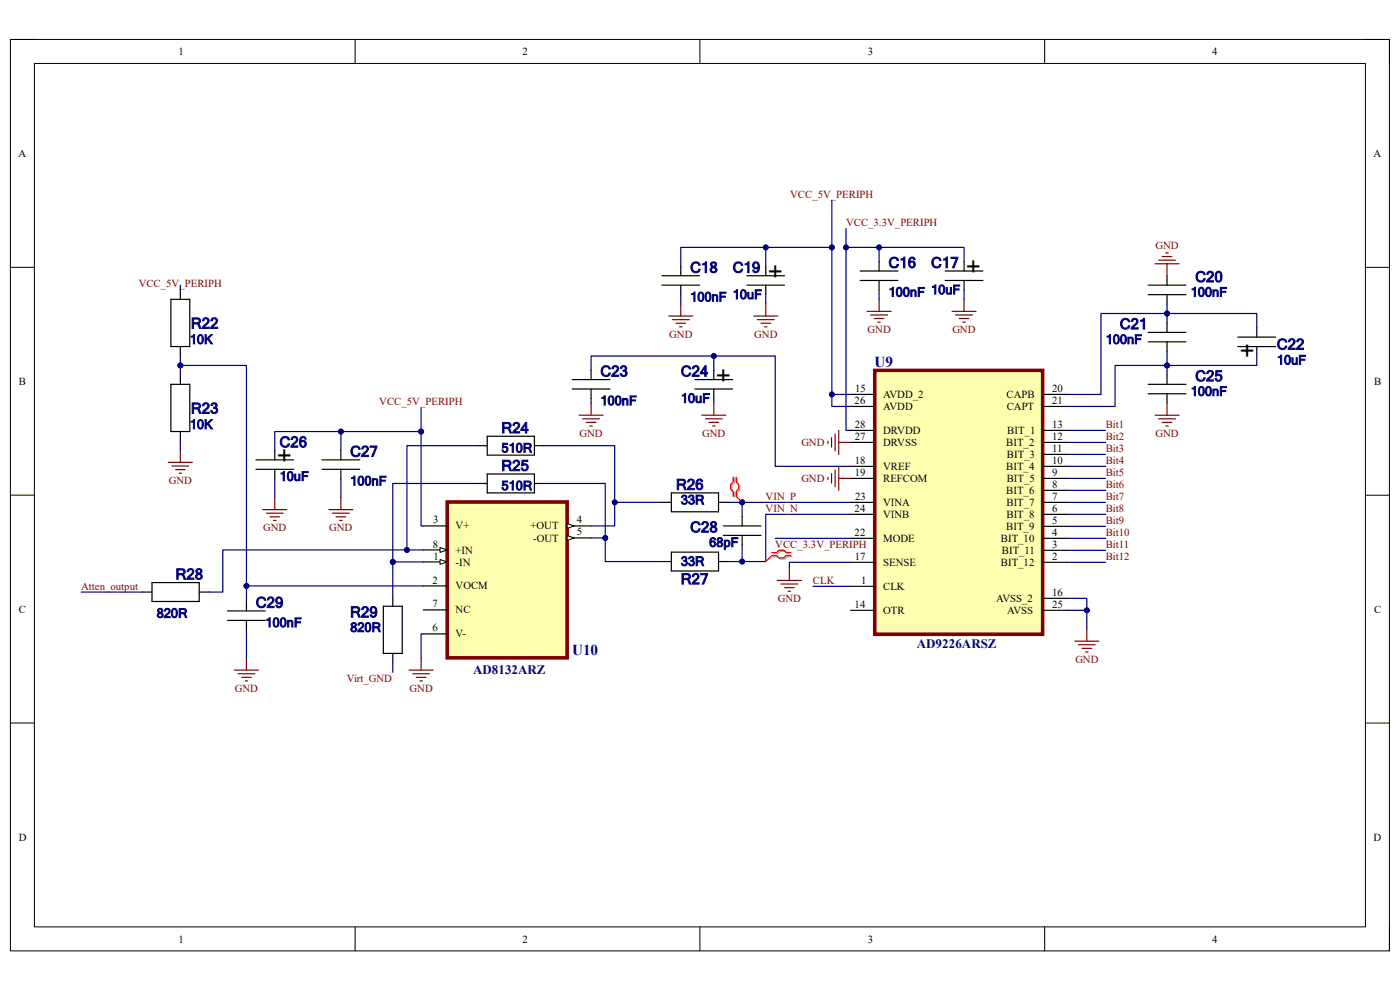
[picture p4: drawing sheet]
<svg xmlns="http://www.w3.org/2000/svg" width="297mm" height="210mm" viewBox="0 0 297 210" stroke-linecap="round" stroke-linejoin="round" font-family="sans-serif">
<path d="M2.2 8.4h292.6v193.3h-292.6z" fill="none" stroke="#000" stroke-width=".21"/>
<path d="M7.3 13.5h282.4v183.1h-282.4z" fill-rule="evenodd" fill="#fff"/>
<g fill="none" stroke="#000" stroke-width=".21">
<path d="M2.2 8.4h5.1M7.3 13.5h282.4v183.1h-282.4zM75.3 8.4v5.1M148.5 8.4v5.1M221.6 8.4v5.1M289.7 8.4h5.1v5.1M2.2 56.7h5.1M289.7 56.7h5.1M2.2 105h5.1M289.7 105.1h5.1M2.2 153.4h5.1M289.7 153.4h5.1"/>
<path d="M75.3 196.6v5.1M148.5 196.6v5.1M221.6 196.6v5.1M294.8 196.6v5.1"/>
</g>
<path d="M94.9 106.5h25.4v33.1h-25.4z" fill-rule="evenodd" fill="#ffffb0"/>
<path d="M94.9 106.5h25.4v33.1h-25.4z" fill="none" stroke="#800000" stroke-width=".76"/>
<path d="M89.8 111.6h5.1M89.8 116.7h5.1" fill="none" stroke="#000" stroke-width=".25"/>
<path d="M93.3 116.2l1.6 .5-1.6 .5z" fill="#f8fcff"/>
<path d="M93.3 116.2l1.6 .5-1.6 .5z" fill="none" stroke="#000" stroke-width=".21"/>
<path d="M89.8 119.2h5.1" fill="none" stroke="#000" stroke-width=".25"/>
<path d="M93.3 118.7l1.6 .5-1.6 .5z" fill="#f8fcff"/>
<path d="M93.3 118.7l1.6 .5-1.6 .5z" fill="none" stroke="#000" stroke-width=".21"/>
<path d="M120.3 111.6h5.1M89.8 124.3h5.1M89.8 129.4h5.1M89.8 134.5h5.1" fill="none" stroke="#000" stroke-width=".25"/>
<path d="M120.3 111.1l1.5 .5-1.5 .5z" fill="#f8fcff"/>
<path d="M120.3 111.1l1.5 .5-1.5 .5z" fill="none" stroke="#000" stroke-width=".21"/>
<path d="M120.3 114.1h5.1" fill="none" stroke="#000" stroke-width=".25"/>
<path d="M120.3 113.6l1.5 .5-1.5 .5z" fill="#f8fcff"/>
<path d="M120.3 113.6l1.5 .5-1.5 .5z" fill="none" stroke="#000" stroke-width=".21"/>
<g fill="none" stroke="#000" stroke-width=".25">
<path d="M36.3 63.5h4v10h-4zM38.3 61.5v2M38.3 73.5v2M38.3 79.5v2M36.3 81.5h4v10h-4zM38.3 91.5v2M140.4 106.6h2M142.4 104.6h10v4h-10zM152.4 106.6h2M153.4 113.6h8.1M153.4 111.6h8.1M157.4 109.6v2"/>
<path d="M157.4 113.6v2M30.2 125.6h2.1M32.3 123.6h10v4h-10zM42.3 125.6h2M81.3 128.6h4v10h-4zM83.3 126.6v2M83.3 138.6v2"/>
</g>
<path d="M185.6 78.6h35.6v56h-35.6z" fill-rule="evenodd" fill="#ffffb0"/>
<path d="M185.6 78.6h35.6v56h-35.6z" fill="none" stroke="#800000" stroke-width=".76"/>
<g fill="none" stroke="#000" stroke-width=".25">
<path d="M140.4 58.5h8M144.4 56.5v2M158.4 58.5h8.1M162.5 56.5v2M182.5 59.5h8M182.5 57.5h8M186.5 55.5v2M186.5 59.5v2M200.5 59.5h8M200.5 57.5h8M204.5 55.5v2M204.5 59.5v2"/>
<path d="M247.6 58.5v2M125.4 78.5v2M140.4 60.5h8M144.4 60.5v2M151.4 78.5v2M158.4 60.5h8.1M162.5 60.5v2M243.6 72.5h8M243.6 70.5h8M243.6 62.5h8M243.6 60.5h8M247.6 62.5v2"/>
<path d="M247.6 68.5v2M247.6 72.5v2M247.6 79.5v2M262.6 73.5h8M262.6 71.5h8M266.6 69.5v2M266.6 73.5v2M54.3 99.6h8M54.3 97.6h8M58.3 95.6v2M58.3 99.6v2M68.3 99.6h8"/>
<path d="M68.3 97.6h8M72.3 95.6v2M72.3 99.6v2M101.4 94.5h2M103.4 92.5h10v4.1h-10zM113.4 94.5h2M121.4 82.5h8M121.4 80.5h8M125.4 82.5v2M147.4 82.5h8M147.4 80.5h8M151.4 82.5v2"/>
<path d="M180.5 83.7h5.1M180.5 86.2h5.1M180.5 91.3h5.1M180.5 93.9h5.1M180.5 98.9h5.1M221.2 83.7h5.1M221.2 86.2h5.1M221.2 91.3h5.1M221.2 93.9h5.1M221.2 98.9h5.1M221.2 96.4h5.1M243.6 83.5h8"/>
<path d="M243.6 81.5h8M247.6 83.5v2M101.4 102.6h2M103.4 100.6h10v4h-10zM113.4 102.6h2M140.4 119.1h2M142.4 117.1h10v4h-10zM152.4 119.1h2M180.5 101.5h5.1M180.5 106.6h5.1M180.5 109.1h5.1M180.5 114.2h5.1"/>
<path d="M180.5 119.3h5.1M221.2 101.5h5.1M221.2 106.6h5.1M221.2 109.1h5.1M221.2 114.2h5.1M221.2 119.3h5.1M221.2 104h5.1M221.2 111.7h5.1M221.2 116.7h5.1M48.3 131.6h8M48.3 129.6h8M52.3 127.6v2"/>
<path d="M52.3 131.6v2M180.5 124.4h5.1M180.5 129.5h5.1M221.2 129.5h5.1M221.2 126.9h5.1"/>
</g>
<g fill="none" stroke="#800000" stroke-width=".25">
<path d="M245 56h5.1M245.8 55.2h3.6M246.6 54.4h2M247.3 53.7h.5M247.6 56v2.5M141.9 67h5.1M142.6 67.8h3.6M143.4 68.6h2M144.2 69.3h.5M144.4 64.5v2.5M159.9 67h5.1M160.7 67.8h3.5"/>
<path d="M161.4 68.6h2.1M162.2 69.3h.5M162.5 64.5v2.5M183.9 66.1h5.1M184.7 66.8h3.6M185.5 67.6h2M186.2 68.3h.6M186.5 63.5v2.6M202 66.1h5.1M202.7 66.8h3.6M203.5 67.6h2M204.3 68.3h.5"/>
<path d="M204.5 63.5v2.6M35.7 98.1h5.1M36.5 98.9h3.5M37.2 99.6h2.1M38.3 95.6v2.5M122.9 88.1h5M123.6 88.8h3.6M124.4 89.6h2M125.1 90.4h.6M125.4 85.5v2.6M148.9 88.1h5.1M149.7 88.8h3.5"/>
<path d="M150.4 89.6h2.1M151.2 90.4h.5M151.4 85.5v2.6M175.7 93.6v.5M176.4 92.8v2.1M177.2 92.1v3.5M177.2 99.7v3.6M177.9 91.3v5.1M177.9 98.9v5.1M177.9 93.9h2.6M245 88.1h5.1M245.8 88.8h3.6"/>
<path d="M246.6 89.6h2M247.3 90.4h.5M247.6 85.5v2.6M38 100.4h.5M55.7 108.1h5.1M56.5 108.9h3.6M57.3 109.6h2M58 110.4h.5M58.3 105.6v2.5M69.8 108.1h5.1M70.5 108.9h3.6M71.3 109.6h2"/>
<path d="M72.1 110.4h.5M72.3 105.6v2.5M175.7 101.2v.5M176.4 100.5v2M177.9 101.5h2.6M52.3 139.6v2.6M89.3 139.6v2.6M164.9 123.1h5.1M165.7 123.9h3.5M166.4 124.7h2.1M167.2 125.4h.5M167.5 120.6v2.5"/>
<path d="M228 136h5.1M228.8 136.8h3.5M229.5 137.5h2.1M230.3 138.3h.5M230.6 133.5v2.5M49.7 142.2h5.1M50.5 142.9h3.6M51.3 143.7h2M52 144.5h.5M86.8 142.2h5.1M87.6 142.9h3.5M88.3 143.7h2.1"/>
<path d="M89.1 144.5h.5"/>
</g>
<path d="M38.3 60.5v1M38.3 93.5v2.1M140.4 106.6h-10v5h-5M17.2 125.6h13M83.3 140.6v2" fill="none" stroke="#000080" stroke-width=".25"/>
<circle cx="130.4" cy="106.6" r=".51" fill="#000080"/>
<circle cx="130.4" cy="106.6" r=".51" fill="none" stroke="#000080" stroke-width=".21"/>
<path d="M125.4 78.5v-3h39.1v23.4h16M180.5 119.3h-13v1.3M89.8 134.5h-.5v5.1" fill="none" stroke="#000080" stroke-width=".25"/>
<circle cx="151.4" cy="75.5" r=".51" fill="#000080"/>
<circle cx="151.4" cy="75.5" r=".51" fill="none" stroke="#000080" stroke-width=".21"/>
<path d="M151.4 75.5v3" fill="none" stroke="#000080" stroke-width=".25"/>
<circle cx="151.4" cy="75.5" r=".51" fill="#000080"/>
<circle cx="151.4" cy="75.5" r=".51" fill="none" stroke="#000080" stroke-width=".21"/>
<g fill="none" stroke="#000080" stroke-width=".25">
<path d="M247.6 74.5v5M125.4 84.5v1M151.4 84.5v1M226.3 91.3h8.3M226.3 93.9h8.3M226.3 96.4h8.3M226.3 98.9h8.3M226.3 101.5h8.3M226.3 104h8.3M226.3 106.6h8.3M226.3 109.1h8.3M226.3 111.7h8.3"/>
<path d="M226.3 114.2h8.3M226.3 116.7h8.3M226.3 119.3h8.3"/>
</g>
<circle cx="247.6" cy="77.5" r=".51" fill="#000080"/>
<circle cx="247.6" cy="77.5" r=".51" fill="none" stroke="#000080" stroke-width=".21"/>
<path d="M247.6 64.5v4" fill="none" stroke="#000080" stroke-width=".25"/>
<circle cx="247.6" cy="66.5" r=".51" fill="#000080"/>
<circle cx="247.6" cy="66.5" r=".51" fill="none" stroke="#000080" stroke-width=".21"/>
<path d="M266.6 75.5v2h-19" fill="none" stroke="#000080" stroke-width=".25"/>
<circle cx="247.6" cy="77.5" r=".51" fill="#000080"/>
<circle cx="247.6" cy="77.5" r=".51" fill="none" stroke="#000080" stroke-width=".21"/>
<path d="M247.6 66.5h19v3" fill="none" stroke="#000080" stroke-width=".25"/>
<circle cx="247.6" cy="66.5" r=".51" fill="#000080"/>
<circle cx="247.6" cy="66.5" r=".51" fill="none" stroke="#000080" stroke-width=".21"/>
<path d="M247.6 66.5h-14v17.2h-7.3" fill="none" stroke="#000080" stroke-width=".25"/>
<circle cx="247.6" cy="66.5" r=".51" fill="#000080"/>
<circle cx="247.6" cy="66.5" r=".51" fill="none" stroke="#000080" stroke-width=".21"/>
<path d="M247.6 77.5h-11v8.7h-10.3" fill="none" stroke="#000080" stroke-width=".25"/>
<circle cx="247.6" cy="77.5" r=".51" fill="#000080"/>
<circle cx="247.6" cy="77.5" r=".51" fill="none" stroke="#000080" stroke-width=".21"/>
<path d="M226.3 126.9h4.3v2.6h-4.3" fill="none" stroke="#000080" stroke-width=".25"/>
<circle cx="230.6" cy="129.5" r=".51" fill="#000080"/>
<circle cx="230.6" cy="129.5" r=".51" fill="none" stroke="#000080" stroke-width=".21"/>
<path d="M230.6 129.5v4" fill="none" stroke="#000080" stroke-width=".25"/>
<circle cx="230.6" cy="129.5" r=".51" fill="#000080"/>
<circle cx="230.6" cy="129.5" r=".51" fill="none" stroke="#000080" stroke-width=".21"/>
<path d="M180.5 83.7h-4v2.5h4" fill="none" stroke="#000080" stroke-width=".25"/>
<circle cx="176.5" cy="83.7" r=".51" fill="#000080"/>
<circle cx="176.5" cy="83.7" r=".51" fill="none" stroke="#000080" stroke-width=".21"/>
<path d="M176.5 42.5v41.2" fill="none" stroke="#000080" stroke-width=".25"/>
<circle cx="176.5" cy="83.7" r=".51" fill="#000080"/>
<circle cx="176.5" cy="83.7" r=".51" fill="none" stroke="#000080" stroke-width=".21"/>
<circle cx="176.5" cy="52.5" r=".51" fill="#000080"/>
<circle cx="176.5" cy="52.5" r=".51" fill="none" stroke="#000080" stroke-width=".21"/>
<path d="M162.5 52.5v4M144.4 62.5v2M162.5 62.5v2M58.3 101.6v4M72.3 101.6v4M172.5 124.4h8" fill="none" stroke="#000080" stroke-width=".25"/>
<circle cx="162.5" cy="52.5" r=".51" fill="#000080"/>
<circle cx="162.5" cy="52.5" r=".51" fill="none" stroke="#000080" stroke-width=".21"/>
<path d="M176.5 52.5h-32.1v4" fill="none" stroke="#000080" stroke-width=".25"/>
<circle cx="176.5" cy="52.5" r=".51" fill="#000080"/>
<circle cx="176.5" cy="52.5" r=".51" fill="none" stroke="#000080" stroke-width=".21"/>
<circle cx="162.5" cy="52.5" r=".51" fill="#000080"/>
<circle cx="162.5" cy="52.5" r=".51" fill="none" stroke="#000080" stroke-width=".21"/>
<path d="M179.5 48.5v42.8h1" fill="none" stroke="#000080" stroke-width=".25"/>
<circle cx="179.5" cy="52.5" r=".51" fill="#000080"/>
<circle cx="179.5" cy="52.5" r=".51" fill="none" stroke="#000080" stroke-width=".21"/>
<path d="M179.5 52.5h7v3M186.5 61.5v2M204.5 61.5v2" fill="none" stroke="#000080" stroke-width=".25"/>
<circle cx="186.5" cy="52.5" r=".51" fill="#000080"/>
<circle cx="186.5" cy="52.5" r=".51" fill="none" stroke="#000080" stroke-width=".21"/>
<circle cx="179.5" cy="52.5" r=".51" fill="#000080"/>
<circle cx="179.5" cy="52.5" r=".51" fill="none" stroke="#000080" stroke-width=".21"/>
<path d="M186.5 52.5h18v3" fill="none" stroke="#000080" stroke-width=".25"/>
<circle cx="186.5" cy="52.5" r=".51" fill="#000080"/>
<circle cx="186.5" cy="52.5" r=".51" fill="none" stroke="#000080" stroke-width=".21"/>
<path d="M115.4 94.5h15v12.1" fill="none" stroke="#000080" stroke-width=".25"/>
<circle cx="130.4" cy="106.6" r=".51" fill="#000080"/>
<circle cx="130.4" cy="106.6" r=".51" fill="none" stroke="#000080" stroke-width=".21"/>
<path d="M115.4 102.6h13v11.5" fill="none" stroke="#000080" stroke-width=".25"/>
<circle cx="128.4" cy="114.1" r=".51" fill="#000080"/>
<circle cx="128.4" cy="114.1" r=".51" fill="none" stroke="#000080" stroke-width=".21"/>
<path d="M72.3 91.5v4.1" fill="none" stroke="#000080" stroke-width=".25"/>
<circle cx="72.3" cy="91.5" r=".51" fill="#000080"/>
<circle cx="72.3" cy="91.5" r=".51" fill="none" stroke="#000080" stroke-width=".21"/>
<path d="M38.3 77.5v2" fill="none" stroke="#000080" stroke-width=".25"/>
<circle cx="38.3" cy="77.5" r=".51" fill="#000080"/>
<circle cx="38.3" cy="77.5" r=".51" fill="none" stroke="#000080" stroke-width=".21"/>
<path d="M38.3 75.5v2h14v46.8h37.5" fill="none" stroke="#000080" stroke-width=".25"/>
<circle cx="38.3" cy="77.5" r=".51" fill="#000080"/>
<circle cx="38.3" cy="77.5" r=".51" fill="none" stroke="#000080" stroke-width=".21"/>
<circle cx="52.3" cy="124.3" r=".51" fill="#000080"/>
<circle cx="52.3" cy="124.3" r=".51" fill="none" stroke="#000080" stroke-width=".21"/>
<path d="M89.3 91.5v20.1h.5" fill="none" stroke="#000080" stroke-width=".25"/>
<circle cx="89.3" cy="91.5" r=".51" fill="#000080"/>
<circle cx="89.3" cy="91.5" r=".51" fill="none" stroke="#000080" stroke-width=".21"/>
<path d="M89.3 86.5v5h-31v4.1" fill="none" stroke="#000080" stroke-width=".25"/>
<circle cx="72.3" cy="91.5" r=".51" fill="#000080"/>
<circle cx="72.3" cy="91.5" r=".51" fill="none" stroke="#000080" stroke-width=".21"/>
<circle cx="89.3" cy="91.5" r=".51" fill="#000080"/>
<circle cx="89.3" cy="91.5" r=".51" fill="none" stroke="#000080" stroke-width=".21"/>
<path d="M157.4 106.6v3" fill="none" stroke="#000080" stroke-width=".25"/>
<circle cx="157.5" cy="106.6" r=".51" fill="#000080"/>
<circle cx="157.5" cy="106.6" r=".51" fill="none" stroke="#000080" stroke-width=".21"/>
<path d="M125.4 114.1h3v5h12" fill="none" stroke="#000080" stroke-width=".25"/>
<circle cx="128.4" cy="114.1" r=".51" fill="#000080"/>
<circle cx="128.4" cy="114.1" r=".51" fill="none" stroke="#000080" stroke-width=".21"/>
<path d="M52.3 124.3v3.3" fill="none" stroke="#000080" stroke-width=".25"/>
<circle cx="52.3" cy="124.3" r=".51" fill="#000080"/>
<circle cx="52.3" cy="124.3" r=".51" fill="none" stroke="#000080" stroke-width=".21"/>
<path d="M154.4 106.6h26.1M52.3 133.6v6" fill="none" stroke="#000080" stroke-width=".25"/>
<circle cx="157.5" cy="106.6" r=".51" fill="#000080"/>
<circle cx="157.5" cy="106.6" r=".51" fill="none" stroke="#000080" stroke-width=".21"/>
<path d="M89.8 116.7h-42.5v8.9h-3" fill="none" stroke="#000080" stroke-width=".25"/>
<circle cx="86.3" cy="116.7" r=".51" fill="#000080"/>
<circle cx="86.3" cy="116.7" r=".51" fill="none" stroke="#000080" stroke-width=".21"/>
<path d="M83.3 119.2v7.4" fill="none" stroke="#000080" stroke-width=".25"/>
<circle cx="83.3" cy="119.2" r=".51" fill="#000080"/>
<circle cx="83.3" cy="119.2" r=".51" fill="none" stroke="#000080" stroke-width=".21"/>
<path d="M101.4 94.5h-15.1v22.2" fill="none" stroke="#000080" stroke-width=".25"/>
<circle cx="86.3" cy="116.7" r=".51" fill="#000080"/>
<circle cx="86.3" cy="116.7" r=".51" fill="none" stroke="#000080" stroke-width=".21"/>
<path d="M83.3 119.2h6.5" fill="none" stroke="#000080" stroke-width=".25"/>
<circle cx="83.3" cy="119.2" r=".51" fill="#000080"/>
<circle cx="83.3" cy="119.2" r=".51" fill="none" stroke="#000080" stroke-width=".21"/>
<path d="M101.4 102.6h-18.1v16.6" fill="none" stroke="#000080" stroke-width=".25"/>
<circle cx="83.3" cy="119.2" r=".51" fill="#000080"/>
<circle cx="83.3" cy="119.2" r=".51" fill="none" stroke="#000080" stroke-width=".21"/>
<path d="M157.4 115.6v3.5h-3" fill="none" stroke="#000080" stroke-width=".25"/>
<circle cx="157.5" cy="119.1" r=".51" fill="#000080"/>
<circle cx="157.5" cy="119.1" r=".51" fill="none" stroke="#000080" stroke-width=".21"/>
<path d="M180.5 109.1h-18v10h-5.1" fill="none" stroke="#000080" stroke-width=".25"/>
<circle cx="157.5" cy="119.1" r=".51" fill="#000080"/>
<circle cx="157.5" cy="119.1" r=".51" fill="none" stroke="#000080" stroke-width=".21"/>
<path d="M155.8 101.5v1l-.5 .5v1l.5 .5v1M156.4 101.5v1l.5 .5v1l-.5 .5v1" fill="none" stroke="#d0a3a3" stroke-width=".25"/>
<path d="M156.4 105.5l1 1.1" fill="none" stroke="#d0a3a3" stroke-width=".21"/>
<path d="M155.5 101.2v1l-.5 .6v1l.5 .5v1M156.2 101.2v1l.5 .6v1l-.5 .5v1" fill="none" stroke="#f00" stroke-width=".25"/>
<path d="M156.2 105.3l1.2 1.3" fill="none" stroke="#f00" stroke-width=".21"/>
<circle cx="157.5" cy="106.6" r=".51" fill="#000080"/>
<circle cx="157.5" cy="106.6" r=".51" fill="none" stroke="#000080" stroke-width=".21"/>
<path d="M164 117.5h1l.5-.5h1l.5 .5h1.1M164 118.1h1l.5 .5h1l.5-.5h1.1" fill="none" stroke="#d0a3a3" stroke-width=".25"/>
<path d="M164 118.1l-1.5 1" fill="none" stroke="#d0a3a3" stroke-width=".21"/>
<path d="M163.7 117.2h1l.6-.5h1l.5 .5h1M163.7 117.9h1l.6 .5h1l.5-.5h1" fill="none" stroke="#f00" stroke-width=".25"/>
<path d="M163.7 117.9l-1.2 1.2" fill="none" stroke="#f00" stroke-width=".21"/>
<path d="M164.5 114.2h16" fill="none" stroke="#000080" stroke-width=".25"/>
<g font-size="5.4">
<text x="162.6" y="56" transform="rotate(90 162.6 56)">+</text>
<text x="204.6" y="55" transform="rotate(90 204.6 55)">+</text>
<text x="266.5" y="76" transform="rotate(-90 266.5 76)">+</text>
<text x="151.6" y="78" transform="rotate(90 151.6 78)">+</text>
<text x="58.4" y="95" transform="rotate(90 58.4 95)">+</text>
</g>
<g font-size="3.2" fill="#000080">
<text x="185.5" y="77.8">U9</text>
<text x="121.4" y="138.9">U10</text>
</g>
<g font-size="3.1" fill="#000080">
<text x="146.4" y="57.8">C18</text>
<text x="155.4" y="57.8">C19</text>
<text x="188.5" y="56.8">C16</text>
<text x="197.5" y="56.8">C17</text>
<text x="253.6" y="59.8">C20</text>
<text x="40.5" y="69.7">R22</text>
<text x="237.6" y="69.8">C21</text>
<text x="270.9" y="74.1">C22</text>
<text x="127.4" y="79.8">C23</text>
<text x="144.4" y="79.8">C24</text>
<text x="253.6" y="80.9">C25</text>
<text x="40.5" y="87.7">R23</text>
<text x="59.3" y="94.9">C26</text>
<text x="106.4" y="91.9">R24</text>
<text x="74.3" y="96.9">C27</text>
<text x="106.4" y="99.9">R25</text>
<text x="143.4" y="103.9">R26</text>
<text x="146.4" y="112.9">C28</text>
<text x="37.3" y="122.9">R28</text>
<text x="144.4" y="123.9">R27</text>
<text x="54.3" y="128.9">C29</text>
<text x="74.3" y="130.9">R29</text>
</g>
<g font-size="2.8" fill="#000080">
<text x="194.5" y="137.5">AD9226ARSZ</text>
<text x="100.4" y="143">AD8132ARZ</text>
</g>
<g font-size="2.7" fill="#000080">
<text x="146.4" y="63.9">100nF 10uF</text>
<text x="188.5" y="62.9">100nF 10uF</text>
<text x="252.6" y="62.9">100nF</text>
<text x="40.3" y="72.9">10K</text>
<text x="234.6" y="72.9">100nF</text>
<text x="270.9" y="77.3">10uF</text>
<text x="252.6" y="83.9">100nF</text>
<text x="127.4" y="85.9">100nF</text>
<text x="144.4" y="85.4">10uF</text>
<text x="40.3" y="91">10K</text>
<text x="106.4" y="96">510R</text>
<text x="59.3" y="102">10uF</text>
<text x="74.3" y="103">100nF</text>
<text x="106.4" y="104">510R</text>
<text x="144.4" y="107">33R</text>
<text x="150.5" y="116">68pF</text>
<text x="144.4" y="120">33R</text>
<text x="33.2" y="131">820R</text>
<text x="56.3" y="133">100nF</text>
<text x="74.3" y="134">820R</text>
</g>
<g font-size="2.3">
<text x="37.9" y="11.7">1</text>
<text x="110.9" y="11.7">2</text>
<text x="184.1" y="11.7">3</text>
<text x="257.1" y="11.7">4</text>
<text x="3.9" y="33.3">A</text>
<text x="291.4" y="33.3">A</text>
<text x="4" y="81.6">B</text>
<text x="181.4" y="83.1">15</text>
<text x="223.2" y="83.1">20</text>
<text x="291.5" y="81.6">B</text>
<text x="181.3" y="85.7">26</text>
<text x="187.4" y="84.4">AVDD_2</text>
<text x="187.4" y="87">AVDD</text>
<text x="213.5" y="84.4">CAPB</text>
<text x="213.6" y="87">CAPT</text>
<text x="223.2" y="85.7">21</text>
<text x="181.4" y="90.8">28</text>
<text x="181.4" y="93.3">27</text>
<text x="187.4" y="92.1">DRVDD</text>
<text x="187.4" y="94.6">DRVSS</text>
<text x="213.5" y="94.6">BIT_2</text>
<text x="213.7" y="92.1">BIT_1</text>
<text x="223.2" y="90.8">13</text>
<text x="223.2" y="93.3">12</text>
<text x="223.2" y="95.9">11</text>
<text x="181.4" y="98.4">18</text>
<text x="181.4" y="101">19</text>
<text x="187.4" y="99.7">VREF</text>
<text x="213.5" y="99.7">BIT_4</text>
<text x="213.6" y="97.2">BIT_3</text>
<text x="223.2" y="98.4">10</text>
<text x="223.2" y="101">9</text>
<text x="181.4" y="106">23</text>
<text x="187.4" y="102.2">REFCOM</text>
<text x="187.4" y="107.3">VINA</text>
<text x="213.5" y="104.8">BIT_6</text>
<text x="213.5" y="107.3">BIT_7</text>
<text x="213.6" y="102.2">BIT_5</text>
<text x="223.2" y="103.5">8</text>
<text x="223.2" y="106">7</text>
<text x="91.9" y="111">3</text>
<text x="96.6" y="112.3">V+</text>
<text x="112.6" y="112.3">+OUT</text>
<text x="122.3" y="111">4</text>
<text x="122.3" y="113.6">5</text>
<text x="181.3" y="108.6">24</text>
<text x="181.3" y="113.7">22</text>
<text x="187.4" y="109.9">VINB</text>
<text x="213.5" y="112.4">BIT_9</text>
<text x="213.5" y="109.9">BIT_8</text>
<text x="223.2" y="108.6">6</text>
<text x="223.2" y="111.1">5</text>
<text x="223.2" y="113.7">4</text>
<text x="91.8" y="116.2">8</text>
<text x="91.9" y="118.7">1</text>
<text x="96.6" y="117.4">+IN</text>
<text x="96.6" y="120">-IN</text>
<text x="113.1" y="114.9">-OUT</text>
<text x="181.4" y="118.8">17</text>
<text x="187.4" y="114.9">MODE</text>
<text x="212.3" y="114.9">BIT_10</text>
<text x="212.6" y="117.5">BIT_11</text>
<text x="223.2" y="116.2">3</text>
<text x="223.2" y="118.8">2</text>
<text x="91.8" y="123.8">2</text>
<text x="96.6" y="125.1">VOCM</text>
<text x="182.7" y="123.9">1</text>
<text x="187.4" y="120.1">SENSE</text>
<text x="187.4" y="125.1">CLK</text>
<text x="212.3" y="120.1">BIT_12</text>
<text x="4" y="130">C</text>
<text x="91.8" y="128.9">7</text>
<text x="96.6" y="130.1">NC</text>
<text x="181.3" y="128.9">14</text>
<text x="187.4" y="130.2">OTR</text>
<text x="211.3" y="127.7">AVSS_2</text>
<text x="213.7" y="130.2">AVSS</text>
<text x="223.2" y="126.4">16</text>
<text x="223.2" y="128.9">25</text>
<text x="291.5" y="130">C</text>
<text x="91.8" y="133.9">6</text>
<text x="96.6" y="135.2">V-</text>
<text x="4" y="178.3">D</text>
<text x="291.4" y="178.3">D</text>
<text x="37.9" y="199.9">1</text>
<text x="110.9" y="199.9">2</text>
<text x="184.1" y="199.9">3</text>
<text x="257.1" y="199.9">4</text>
</g>
<g font-size="2.3" fill="#800000">
<text x="167.6" y="42">VCC_5V_PERIPH</text>
<text x="179.5" y="48">VCC_3.3V_PERIPH</text>
<text x="245.2" y="52.9">GND</text>
<text x="29.4" y="61">VCC_5V_PERIPH</text>
<text x="142" y="71.6">GND</text>
<text x="160" y="71.6">GND</text>
<text x="184.1" y="70.6">GND</text>
<text x="202.1" y="70.6">GND</text>
<text x="80.5" y="86">VCC_5V_PERIPH</text>
<text x="122.9" y="92.7">GND</text>
<text x="149" y="92.7">GND</text>
<text x="170" y="94.6">GND</text>
<text x="234.6" y="90.8">Bit1</text>
<text x="234.6" y="93.3">Bit2</text>
<text x="234.6" y="95.9">Bit3</text>
<text x="245.2" y="92.7">GND</text>
<text x="234.6" y="98.4">Bit4</text>
<text x="234.6" y="101">Bit5</text>
<text x="35.8" y="102.7">GND</text>
<text x="162.4" y="106">VIN_P</text>
<text x="170" y="102.2">GND</text>
<text x="234.6" y="103.5">Bit6</text>
<text x="234.6" y="106">Bit7</text>
<text x="55.8" y="112.7">GND</text>
<text x="69.8" y="112.7">GND</text>
<text x="162.4" y="108.6">VIN_N</text>
<text x="234.6" y="108.6">Bit8</text>
<text x="234.6" y="111.1">Bit9</text>
<text x="234.6" y="113.7">Bit10</text>
<text x="164.5" y="116.2">VCC_3.3V_PERIPH</text>
<text x="234.6" y="116.2">Bit11</text>
<text x="234.6" y="118.8">Bit12</text>
<text x="17.2" y="125.1">Atten_output</text>
<text x="172.5" y="123.9">CLK</text>
<text x="165" y="127.7">GND</text>
<text x="228.1" y="140.6">GND</text>
<text x="49.8" y="146.7">GND</text>
<text x="73.6" y="144.7">Virt_GND</text>
<text x="86.9" y="146.7">GND</text>
</g>
</svg>
